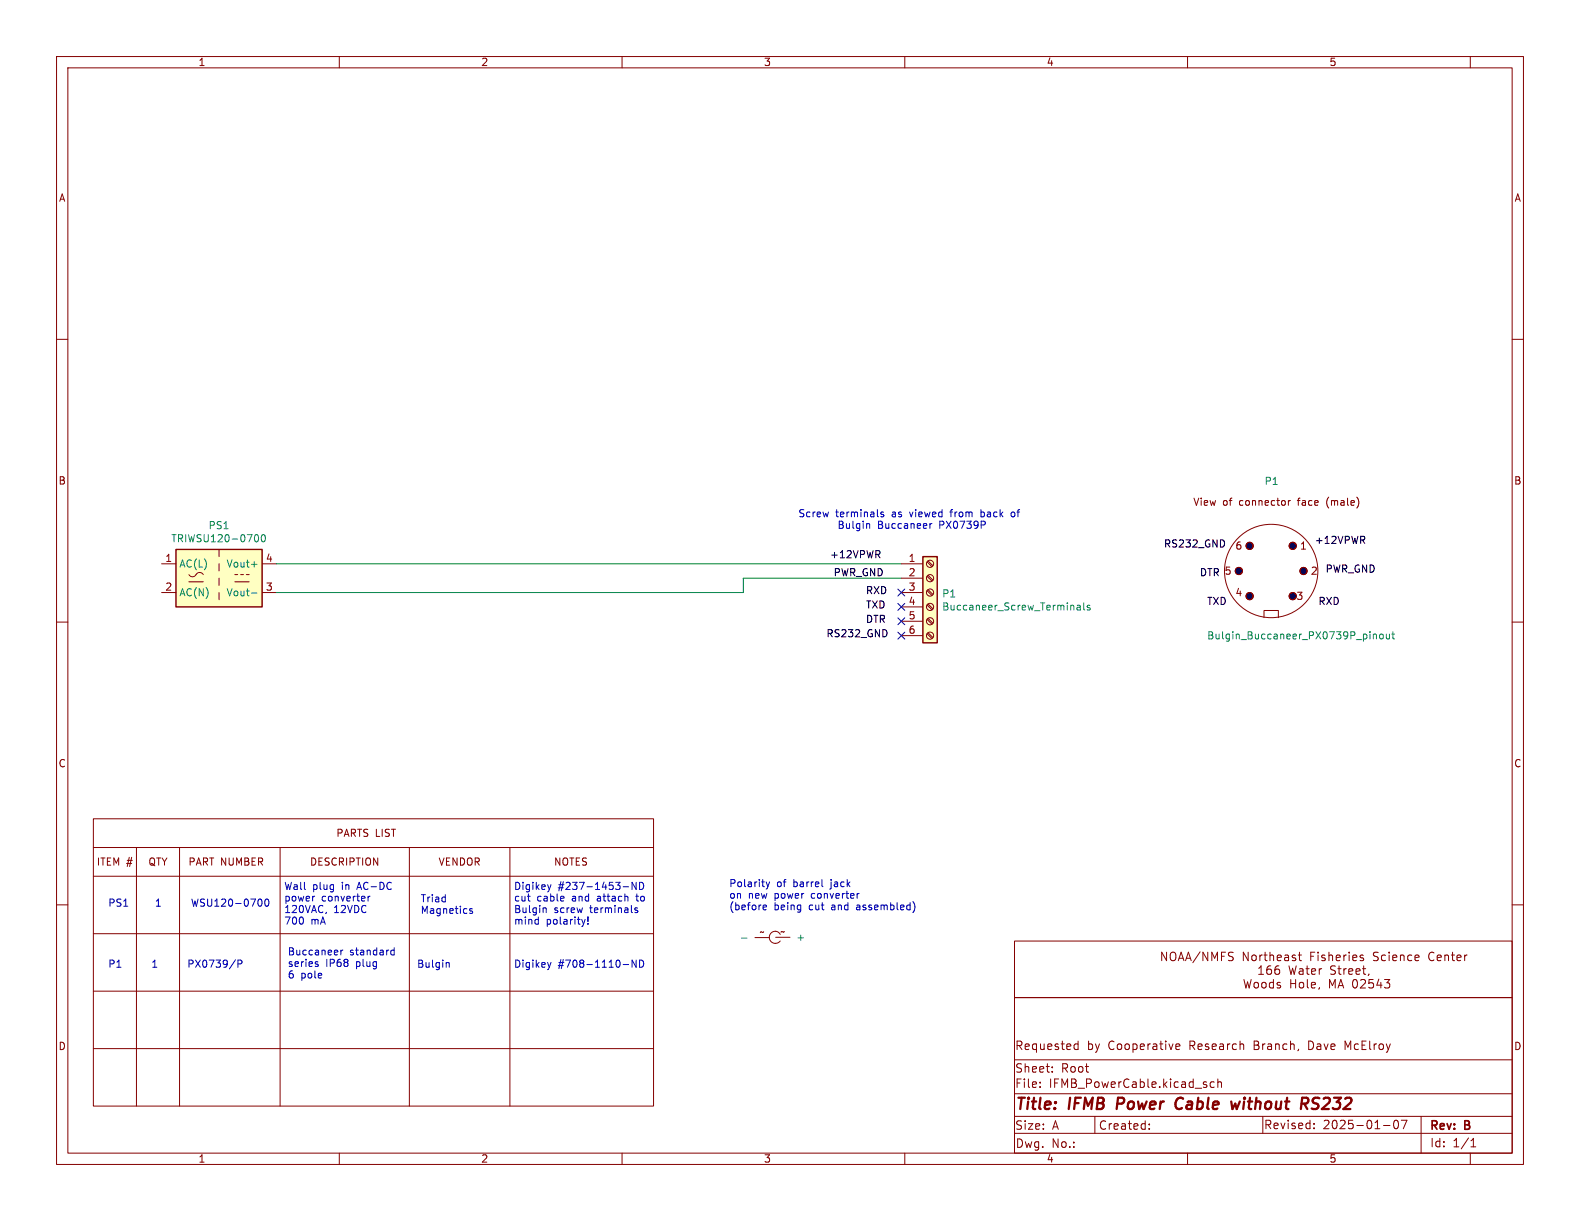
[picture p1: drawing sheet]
<svg xmlns="http://www.w3.org/2000/svg" width="279mm" height="216mm" viewBox="0 0 279 216" stroke-linecap="round" stroke-linejoin="round" font-family="sans-serif">
<g fill="none" stroke="#840000" stroke-width=".18">
<path d="M10 10h259.4v195.9h-259.4zM12 12h255.4v191.9h-255.4zM60 10v2M110 10v2M160 10v2M210 10v2M260 10v2M10 60h2M267.4 60h2M10 110h2M267.4 110h2M10 160h2"/>
<path d="M267.4 160h2M179.4 176.4h88v27.5h-88zM179.4 166.4h88v10h-88zM206.3 168.4v1.5l-.9-1.5v1.5M207.1 168.4a.5 .5 0 0 1 .6 0 .5 .5 0 0 1 .2 .5v.5a.5 .5 0 0 1-.5 .5 .5 .5 0 0 1-.5-.5v-.5zM208.4 169.9l.5-1.5 .5 1.5M208.5 169.4h.7M209.6 169.9l.5-1.5 .5 1.5M209.8 169.4h.7M212.2 168.3l-1.3 1.9M213.6 168.4v1.5l-.9-1.5v1.5M214.3 169.9v-1.5l.5 1 .5-1v1.5"/>
<path d="M216 169.1h.5M216.7 168.4h-.7v1.5M218.1 168.4h-.6l-.3 .3 .2 .3 .6 .3v.4l-.2 .2-.6-.1M220 173.2l.3 1.5 .3-1.1 .3 1.1 .4-1.5M220.7 168.4v1.5l-.8-1.5v1.5M221.4 169l.2-.1 .5 .1v.6l-.1 .2-.4 .1-.2-.2zM221.8 173.8l.2-.1 .5 .1v.6l-.1 .2-.4 .1-.2-.1zM222.8 168.9v1M223.2 168.9h-.3l-.1 .3M223.3 173.8l.3-.1 .3 .3v.4l-.3 .3-.3-.1-.2-.2v-.4zM223.5 168.9h.6M223.7 168.4v1.3l.4 .2"/>
<path d="M224.6 169l.2-.1h.3l.1 1M224.6 168.4v1.5M225.2 173.2v1.5M225.2 173.8l-.4-.1-.3 .3v.4l.1 .2h.6M225.9 169.4l.7-.2-.1-.3h-.4l-.2 .2v.7h.6M225.9 170.8h.2M226 171.4l.3 .2v.4l-.3 .3M226.4 173.8l-.4-.1-.2 .2 .1 .2 .5 .2v.3h-.6M227.2 168.9h.6l.1 1M227.9 169.2l-.5 .1a.29 .29 0 0 0-.3 .3 .29 .29 0 0 0 .3 .3l.5-.1M228.3 173.2v1.5M228.3 173.9h.8"/>
<path d="M229.1 168.9h-.4l-.2 .2 .1 .2 .5 .1v.4h-.6M229.1 173.2v1.5M229.6 168.9h.5M229.8 168.4v1.3l.3 .2M229.9 173.8l.4-.1 .2 .3v.4l-.2 .3-.4-.1-.1-.2v-.4zM231.2 173.2v1.3l.2 .2M231.8 169.1h.5M231.9 174.2l.7-.1-.1-.3-.4-.1-.2 .2 .1 .7h.5M232.5 168.4h-.7v1.5M233.1 168.4v.1M233.1 168.9v1M233.3 174.6l-.1 .3"/>
<path d="M234.3 168.9h-.4l-.2 .2 .1 .2 .5 .1v.4h-.6M235 169l.2-.1h.4v1M235 168.4v1.5M235.1 174.7v-1.5l.5 1.1 .5-1.1v1.5M235.3 172.2h.7M235.9 170.8l-.5 .1-.1 .3 .1 .2 .6 .2M236.3 169.4l.7-.2-.1-.3h-.4l-.2 .2 .1 .7h.5M236.6 174.7l.5-1.5 .5 1.5M236.8 174.3h.7M237.6 168.9v1M238.1 168.9h-.3l-.2 .3M238.6 168.4v.1"/>
<path d="M238.6 168.9v1M239.2 169.4l.7-.2v-.3h-.5l-.2 .2 .1 .7h.6M239.3 173.3a.81 .81 0 0 0 .4 1.4l.2-.1 .1-.5-.1-.8M240.6 173.3l.6-.1 .2 .1 .1 .3-1 1.1h1M240.9 171.3h.6M241.1 168.9h-.4l-.2 .2 .1 .2 .5 .1v.4h-.6M241.1 170.8v1.3l.4 .2M242.1 172.2l-.2 .3M242.8 173.2h-.7l-.1 .7 .3-.1h.5l.1 .3-.1 .5-.2 .1-.6-.1M243.7 168.4h-.6l-.2 .1v.4l.7 .3 .1 .4-.3 .3-.5-.1M243.8 173.1l-.3 1.1h.9M244.2 173.7v1"/>
<path d="M244.8 173.2h1l-.5 .6 .4 .1v.7l-.2 .1h-.5l-.2-.1M245 168.9h-.4l-.3 .3v.4l.1 .2h.6M245.6 168.4v.1M245.6 168.9v1M246.3 169.4l.7-.2-.1-.3h-.4l-.2 .2 .1 .7h.5M247.6 169l.3-.1h.3l.1 1M247.6 168.9v1M249.6 168.9h-.4l-.3 .3v.4l.2 .2h.5M250.2 169.4l.7-.2v-.3h-.5l-.2 .2 .1 .7h.6M253.6 168.5a.6 .6 0 0 0-.8 0 .6 .6 0 0 0-.2 .7 .56 .56 0 0 0 .3 .6 .56 .56 0 0 0 .7-.1M254.1 169.4l.8-.2-.1-.3h-.4l-.3 .2 .1 .7h.6M255.5 169l.2-.1h.4v1"/>
<path d="M255.5 168.9v1M256.6 168.9h.6M256.9 168.4v1.3l.3 .2M257.6 169.4l.8-.2-.1-.3h-.4l-.3 .2 .1 .7h.6M259 168.9v1M259.4 168.9h-.3l-.1 .3M179.4 193.4h88M179.4 187.4h88M183.9 192.1v.2M183.9 191.4v.1M186.1 189.4v.2M186.1 188.7v.1"/>
<path d="M190.1 185.5h.5M190.1 184.7h.5M190.6 184.1v1.5M193.6 197.4v3M203.2 199.5v.2M203.2 198.8v.1M207.9 185.1l.7-.2v-.2l-.5-.1-.2 .2 .1 .7h.6M214.7 191.4l-.4-.1-.3 .3v.4l.1 .2h.6M215.4 191.4l.2-.1 .3 .1 .1 .9M215.4 190.8v1.5M223.3 197.4v3M232.4 199.4v.2"/>
<path d="M232.4 198.7v.1M244.7 199h1.1M246.6 198.2l.2-.1a.81 .81 0 0 1 .6 .6 .81 .81 0 0 1-.3 .8l-.2 .1a.81 .81 0 0 1-.3-1.4zM247.8 198.1h1l-.6 1.5M251.3 197.4v6.5M267.4 197.4h-88v3h88M60 203.9v2M110 203.9v2M160 203.9v2M210 203.9v2M260 203.9v2M260.1 202.8h.9"/>
<path d="M260.1 201.7l.4-.4v1.5"/>
</g>
<path d="M197.7 194.1l-.2 2M207.9 195.6a.63 .63 0 0 0 1 .4M208.9 194.1a.88 .88 0 0 0-1 .9M219.2 194.8l-.5 1.3-.3-.9-.5 .9M231.3 194.3v.5M231.9 196l.8 .1M232.6 194.1l-.2 .1a.46 .46 0 0 0-.3 .5 .46 .46 0 0 0 .3 .4l.4 .1" fill="none" stroke="#840000" stroke-width=".4"/>
<path d="M31.1 97.2h15.3v10.1h-15.3z" fill="#ffffc2"/>
<path d="M31.1 97.2h15.3v10.1h-15.3z" fill="none" stroke="#840000" stroke-width=".25"/>
<g fill="none" stroke="#840000" stroke-width=".18">
<path d="M28.6 99.7h2.5M38.7 97.2v1.2M38.7 99.7v1.3M46.4 99.7h2.5M28.6 104.8h2.5M33.4 101.6a.8 .8 0 0 0 .8 .4 .8 .8 0 0 0 .6-.6 .73 .73 0 0 1 1.1 .2M33.4 102.9h2.5M38.7 102.2v1.3M38.7 104.8v1.2M41.5 102.9h2.6M41.5 101.6h.5M42.5 101.6h.6"/>
<path d="M43.6 101.6h.5M46.4 104.8h2.5"/>
</g>
<path d="M44.5 99.8h.9M45.2 94.6l.1-.1a.68 .68 0 0 1 .4 .7 .68 .68 0 0 1-.4 .6l-.1-.1M46.3 94.7l.2-.2a.68 .68 0 0 1 .4 .7 .68 .68 0 0 1-.4 .6l-.2-.1-.1-.4zM44.5 104.9h.9" fill="none" stroke="#008484" stroke-width=".18"/>
<path d="M163.2 98.4h2.5v15.3h-2.5z" fill="#ffffc2"/>
<path d="M163.2 98.4h2.5v15.3h-2.5z" fill="none" stroke="#840000" stroke-width=".25"/>
<g fill="none" stroke="#840000" stroke-width=".18">
<path d="M159.4 99.7h3.8M163.9 99.4l.9 .8M164.1 99.2l.9 .8M227.8 88.5v.9M228.2 88.5l-.4 .2M159.4 102.2h3.8M159.4 104.8h3.8M159.4 107.3h3.8M159.4 109.9h3.8M159.4 112.4h3.8M163.9 112.1l.9 .8M163.9 109.5l.9 .9"/>
<path d="M163.9 107l.9 .8M163.9 104.4l.9 .9M163.9 101.9l.9 .8M164.1 111.9l.9 .8M164.1 109.3l.9 .9M164.1 106.8l.9 .8M164.1 104.3l.9 .8M164.1 101.7l.9 .9M223.5 109.2v-1.2h2.6v1.2M16.5 144.8h99.1v50.8h-99.1zM16.5 154.9h99.1M16.5 149.9h99.1"/>
<path d="M24.1 149.9v45.7M31.7 149.9v45.7M49.5 149.9v45.7M72.4 149.9v45.7M90.2 149.9v45.7M16.5 175.3h99.1M16.5 165.1h99.1M133.5 165.8h2.5M137.2 165.7h2.5M138 165.2a1.06 1.06 0 0 0-1.6-.2 1.06 1.06 0 0 0 0 1.6 1.06 1.06 0 0 0 1.6-.2M16.5 185.4h99.1"/>
<circle cx="164.5" cy="99.7" r=".63"/>
<circle cx="221" cy="96.5" r=".63"/>
<circle cx="228.6" cy="96.5" r=".63"/>
<circle cx="164.5" cy="109.9" r=".63"/>
<circle cx="164.5" cy="107.3" r=".63"/>
<circle cx="164.5" cy="102.2" r=".63"/>
<circle cx="164.5" cy="112.4" r=".63"/>
<circle cx="164.5" cy="104.8" r=".63"/>
<circle cx="219.1" cy="101" r=".63"/>
<circle cx="221" cy="105.4" r=".63"/>
<circle cx="224.8" cy="101" r="8.3"/>
<circle cx="228.6" cy="105.4" r=".63"/>
<circle cx="230.5" cy="101" r=".63"/>
</g>
<path d="M190.5 107.1h.5v.8M191 107.3l-.4 .1-.2 .2 .2 .3 .4-.1M191.6 106.6v1.1l.2 .2M192.7 107.1l-.3-.1-.1 .2v.2l.4 .1v.3h-.4M242.9 112.1v.9M242.9 112.2l.1-.1 .3 .1 .1 .8M244 112.2l.2-.1 .4 .1v.5l-.1 .2-.3 .1-.2-.1zM245.2 112.1v.8l.3 .1 .2-.1M245.7 112.1v.9M246.1 112.1h.5M246.3 111.7v1.1l.3 .2M131.1 165.9h1" fill="none" stroke="#008484" stroke-width=".18"/>
<g fill="#000" stroke="#000" stroke-width=".18">
<circle cx="221" cy="96.5" r=".63"/>
<circle cx="228.6" cy="96.5" r=".63"/>
<circle cx="219.1" cy="101" r=".63"/>
<circle cx="221" cy="105.4" r=".63"/>
<circle cx="228.6" cy="105.4" r=".63"/>
<circle cx="230.5" cy="101" r=".63"/>
</g>
<path d="M155.2 98l.4 .6M155.5 97.4l.1 .2-.1 .4M240.9 95.5l.4 .6M241.2 94.9l.1 .2-.1 .3" fill="none" stroke="#000" stroke-width=".18"/>
<g fill="none" stroke="#0000c2" stroke-width=".18">
<path d="M153.3 92.6h.4l.1 .8M156.2 90.6l-.3-.1-.1 .2v.2l.4 .1v.3h-.4M164.4 92.6v.8M164.8 92.6l-.4 .2M173.5 90.1v1.3M173.5 91.3l.1 .1M173.6 90.5l-.1 .1M174.2 92.3v.4M179.2 90.5l-.3 .1-.1 .2 .1 .5 .3 .1M45.8 159h.1a.68 .68 0 0 1 .5 .6 .68 .68 0 0 1-.5 .6h-.1M46.9 159.1l.2-.1a.68 .68 0 0 1 .5 .6 .68 .68 0 0 1-.5 .6l-.2-.1-.1-.3zM55.5 158.5h.1"/>
<path d="M65.1 158.5v.8M65.4 158.5l-.3 .2M93.3 158.5h.4M93.6 159.3h.1M97.4 156.4l-.3 .9M99.7 158.5v.3l-.6 .1M110.2 156.8h1M112.5 156v1.3l-.7-1.3v1.3M113.1 156a.64 .64 0 0 1 .7 .6 .64 .64 0 0 1-.7 .7zM135.5 155.9l.3 .9M135.8 156.8l-.3 .4M136.1 155.9l-.3 .9"/>
<path d="M145.4 156.7l.1 .1M151.9 158h-.2M161.5 159.5a1.49 1.49 0 0 1 0 1.8M41.6 169.7l-1 1.6M42.1 170.4h.6l.1-.2-.1-.3-.6-.1v1.2M55.9 170.5h.3l.1 .2-.2 .2h-.2M55.9 170.1h.3M60.3 168v.9M60.6 168l-.3 .2M69.2 168.1h.5M69.2 168.8h.5M69.7 167.6v1.3"/>
<path d="M79 170.3h.4v.7M83.5 160.7h-.3l-.2 .1 .1 .2 .4 .1v.4h-.5M95.1 162.6h.1M95.2 162.1v1.3M95.2 163.4h-.1M96.1 160.6h.4l.1 .8M97.4 170.2l-.3 .8M103.5 162.6l-.3 .8M104 163.3v.1M104 162.1v.8M110.2 170.6h1M112.5 169.8v1.2l-.7-1.2v1.2"/>
<path d="M112.7 160.6l-.3-.1-.1 .2v.2l.4 .1v.3h-.4M113.1 169.8a.64 .64 0 0 1 .7 .6 .64 .64 0 0 1-.7 .6zM135 160.8h.5M135 160.1l.4-.1 .1 .3-.6 .2"/>
</g>
<path d="M48.9 99.7h110.5M159.4 102.2h-28v2.6h-82.5" fill="none" stroke="#008400" stroke-width=".18"/>
<path d="M158.8 109.2l1.2 1.3M158.8 111.8l1.2 1.2M158.8 104.2l1.2 1.2M158.8 106.7l1.2 1.2M160 109.2l-1.2 1.3M160 111.8l-1.2 1.2M160 104.2l-1.2 1.2M160 106.7l-1.2 1.2" fill="none" stroke="#000084" stroke-width=".18"/>
<g font-size="2.8" fill="#840000">
<text x="179.4" y="196.8">Title:</text>
<text x="189.1" y="196.8">IFMB</text>
<text x="198.3" y="196.8">Power</text>
<text x="209.5" y="196.8">Cable</text>
<text x="220.2" y="196.8">without</text>
<text x="233.3" y="196.8">RS232</text>
</g>
<g font-size="2.1" fill="#840000">
<text x="217.9" y="172.6">Science</text>
<text x="227.9" y="172.6">Center</text>
<text x="236.4" y="172.6">166</text>
<text x="179.4" y="185.9">Requested</text>
<text x="192.2" y="185.9">by</text>
<text x="196" y="185.9">Cooperative</text>
<text x="210.4" y="185.9">Research</text>
<text x="222" y="185.9">Branch,</text>
<text x="231.8" y="185.9">Dave</text>
<text x="238.3" y="185.9">McElroy</text>
<text x="179.4" y="189.9">Sheet:</text>
<text x="187.6" y="189.9">Root</text>
<text x="179.4" y="192.6">File:</text>
<text x="185.5" y="192.6">IFMB_PowerCable.kicad_sch</text>
<text x="179.4" y="200">Size:</text>
<text x="179.5" y="203.2">Dwg.</text>
<text x="185.9" y="203.2">No.:</text>
<text x="186.1" y="200">A</text>
<text x="194.2" y="200">Created:</text>
<text x="223.4" y="199.9">Revised:</text>
<text x="233.9" y="199.9">2025-01-07</text>
<text x="252.7" y="200.2">Rev:</text>
<text x="252.8" y="203.1">Id:</text>
<text x="256.9" y="203.1">1/1</text>
<text x="259.1" y="200.2">B</text>
</g>
<g font-size="1.8" fill="#840000">
<text x="35" y="11.9">1</text>
<text x="85" y="11.9">2</text>
<text x="135" y="11.9">3</text>
<text x="185" y="11.9">4</text>
<text x="235" y="11.9">5</text>
<text x="10.3" y="35.9">A</text>
<text x="267.7" y="35.9">A</text>
<text x="10.3" y="85.9">B</text>
<text x="210.9" y="89.6">View</text>
<text x="216.2" y="89.6">of</text>
<text x="219.3" y="89.6">connector</text>
<text x="229.8" y="89.6">face</text>
<text x="235.1" y="89.6">(male)</text>
<text x="267.7" y="85.9">B</text>
<text x="29.1" y="99.4">1</text>
<text x="46.9" y="99.4">4</text>
<text x="160.6" y="99.4">1</text>
<text x="160.6" y="102">2</text>
<text x="218.4" y="97.4">6</text>
<text x="229.8" y="97.4">1</text>
<text x="231.7" y="101.8">2</text>
<text x="29.1" y="104.5">2</text>
<text x="46.9" y="104.5">3</text>
<text x="160.6" y="104.5">3</text>
<text x="160.6" y="107.1">4</text>
<text x="218.4" y="105.6">4</text>
<text x="229.2" y="106.3">3</text>
<text x="160.6" y="109.6">5</text>
<text x="160.6" y="112.1">6</text>
<text x="10.3" y="135.9">C</text>
<text x="267.7" y="135.9">C</text>
<text x="59.4" y="148.2">PARTS LIST</text>
<text x="17" y="153.3">ITEM #</text>
<text x="26.1" y="153.3">QTY</text>
<text x="33.2" y="153.3">PART NUMBER</text>
<text x="54.7" y="153.3">DESCRIPTION</text>
<text x="77.4" y="153.3">VENDOR</text>
<text x="97.9" y="153.3">NOTES</text>
<text x="134.2" y="165.5">~</text>
<text x="137.9" y="165.5">~</text>
<text x="10.3" y="185.9">D</text>
<text x="267.7" y="185.9">D</text>
<text x="35" y="205.8">1</text>
<text x="85" y="205.8">2</text>
<text x="135" y="205.8">3</text>
<text x="185" y="205.8">4</text>
<text x="235" y="205.8">5</text>
</g>
<g font-size="1.8" fill="#008484">
<text x="223.5" y="86">P1</text>
<text x="36.8" y="93.8">PS1</text>
<text x="30.2" y="96.1">TRIWSU120-0700</text>
<text x="31.6" y="100.6">AC(L)</text>
<text x="40" y="100.6">Vout+</text>
<text x="31.6" y="105.6">AC(N)</text>
<text x="40" y="105.6">Vout-</text>
<text x="166.5" y="105.8">P1</text>
<text x="166.5" y="108.2">Buccaneer_Screw_Terminals</text>
<text x="213.4" y="113.3">Bulgin_Buccaneer_PX0739P_pinout</text>
<text x="140.7" y="166.6">+</text>
</g>
<g font-size="1.8" fill="#0000c2">
<text x="141.1" y="91.7">Screw</text>
<text x="147.8" y="91.7">terminals</text>
<text x="148" y="93.7">Bulgin</text>
<text x="155.2" y="93.7">Buccaneer</text>
<text x="157.8" y="91.7">as</text>
<text x="161.2" y="91.7">viewed</text>
<text x="166.2" y="93.7">PX0739P</text>
<text x="168.6" y="91.7">from</text>
<text x="174.1" y="91.7">back</text>
<text x="179.7" y="91.7">of</text>
<text x="19" y="160.4">PS1</text>
<text x="27.3" y="160.4">1</text>
<text x="33.7" y="160.4">WSU120-0700</text>
<text x="50.2" y="157.4">Wall</text>
<text x="50.2" y="159.5">power</text>
<text x="50.2" y="161.5">120VAC,</text>
<text x="55.3" y="157.4">plug</text>
<text x="56.8" y="159.5">converter</text>
<text x="59" y="161.5">12VDC</text>
<text x="60.5" y="157.4">in</text>
<text x="63.5" y="157.4">AC-DC</text>
<text x="74.3" y="159.6">Triad</text>
<text x="74.3" y="161.7">Magnetics</text>
<text x="90.8" y="157.4">Digikey</text>
<text x="90.8" y="159.5">cut</text>
<text x="90.8" y="161.5">Bulgin</text>
<text x="94.9" y="159.5">cable</text>
<text x="98" y="161.5">screw</text>
<text x="98.7" y="157.4">#237-1453-ND</text>
<text x="101.3" y="159.5">and</text>
<text x="104.5" y="161.5">terminals</text>
<text x="105.9" y="159.5">attach</text>
<text x="113" y="159.5">to</text>
<text x="128.9" y="157">Polarity</text>
<text x="128.9" y="159">on</text>
<text x="128.9" y="161">(before</text>
<text x="132.3" y="159">new</text>
<text x="136.9" y="161">being</text>
<text x="137.1" y="159">power</text>
<text x="137.3" y="157">of</text>
<text x="140.4" y="157">barrel</text>
<text x="143.2" y="161">cut</text>
<text x="143.7" y="159">converter</text>
<text x="147.2" y="157">jack</text>
<text x="147.3" y="161">and</text>
<text x="151.9" y="161">assembled)</text>
<text x="50.2" y="163.6">700</text>
<text x="55" y="163.6">mA</text>
<text x="90.8" y="163.6">mind</text>
<text x="96.6" y="163.6">polarity!</text>
<text x="19" y="171.2">P1</text>
<text x="26.7" y="171.2">1</text>
<text x="33" y="171.2">PX0739/P</text>
<text x="50.8" y="169">Buccaneer</text>
<text x="50.8" y="171.1">series</text>
<text x="50.8" y="173.1">6</text>
<text x="53.2" y="173.1">pole</text>
<text x="57.6" y="171.1">IP68</text>
<text x="61.8" y="169">standard</text>
<text x="63.1" y="171.1">plug</text>
<text x="73.7" y="171.2">Bulgin</text>
<text x="90.8" y="171.2">Digikey</text>
<text x="98.7" y="171.2">#708-1110-ND</text>
</g>
<g font-size="1.8">
<text x="146.7" y="98.8">+12VPWR</text>
<text x="147.3" y="102">PWR_GND</text>
<text x="205.7" y="96.9">RS232_GND</text>
<text x="212.1" y="102">DTR 5</text>
<text x="232.4" y="96.3">+12VPWR</text>
<text x="234.3" y="101.3">PWR_GND</text>
<text x="153" y="105.1">RXD</text>
<text x="153" y="107.7">TXD</text>
<text x="213.4" y="107.1">TXD</text>
<text x="233" y="107.1">RXD</text>
<text x="146" y="112.8">RS232_GND</text>
<text x="153" y="110.2">DTR</text>
</g>
</svg>
